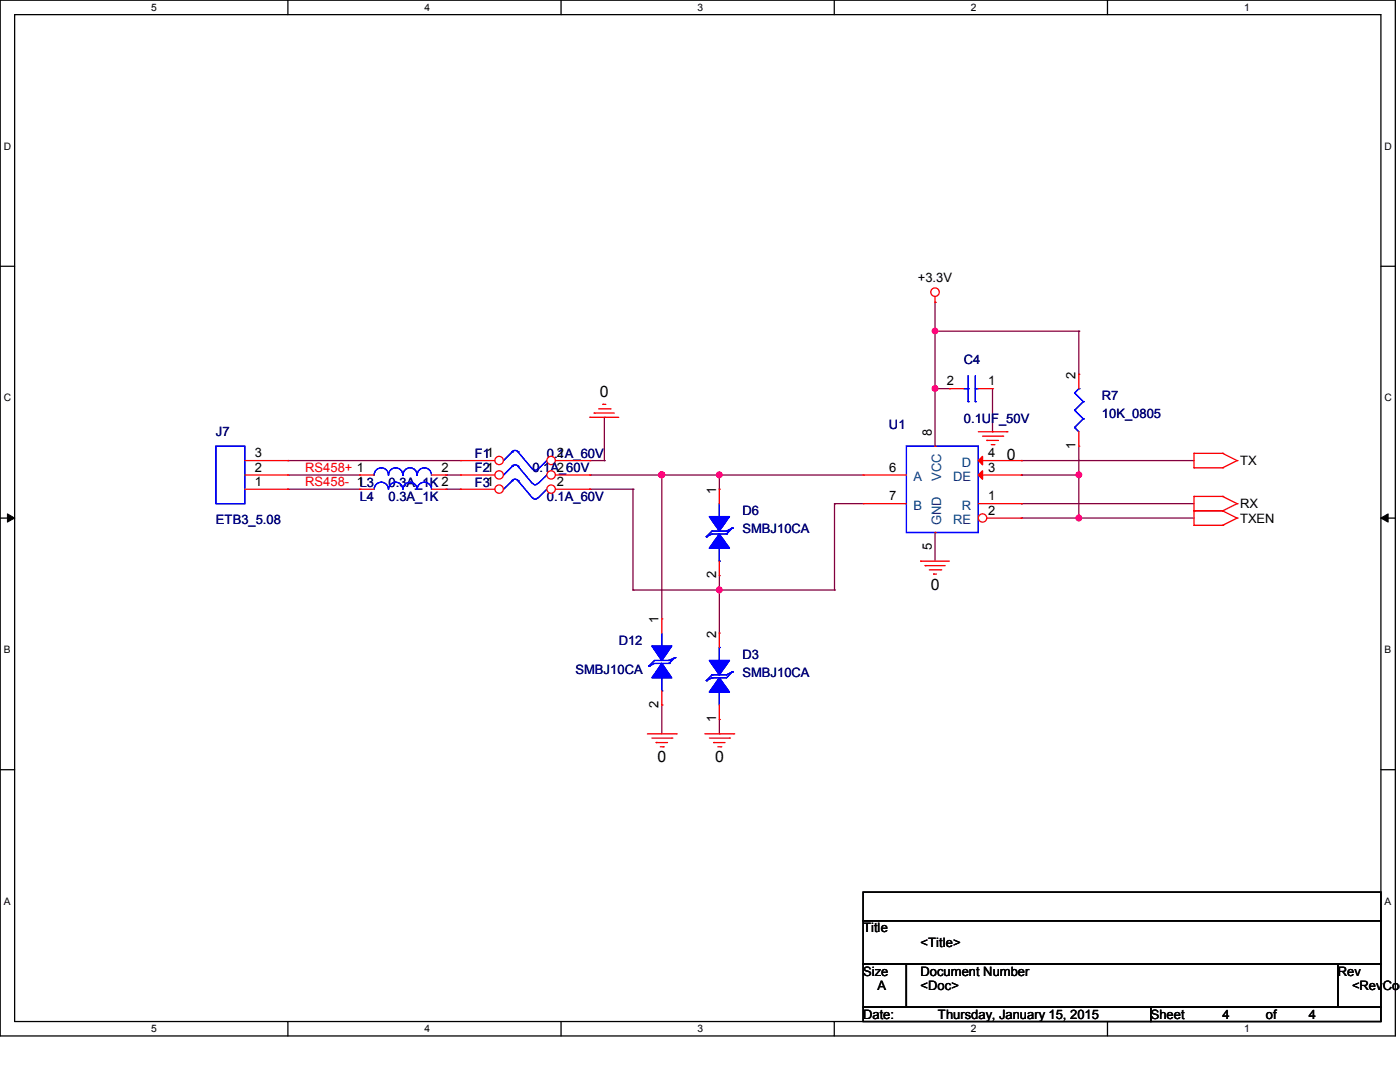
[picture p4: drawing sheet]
<svg xmlns="http://www.w3.org/2000/svg" width="279mm" height="216mm" viewBox="0 0 279 216" stroke-linecap="round" stroke-linejoin="round" font-family="sans-serif">
<path d="M0 0h278.5v206.7h-278.5zM2.9 2.9h272.7v200.9h-272.7z" fill="none" stroke="#000" stroke-width=".25"/>
<g fill="#fff">
<path d="M30.2 .3h1.1v2.3h-1.1z"/>
<path d="M30.2 204.1h1.1v2.3h-1.1z"/>
</g>
<path d="M57.4 0v2.9M57.4 203.8v2.9" fill="none" stroke="#000" stroke-width=".25"/>
<g fill="#fff">
<path d="M84.7 .3h1.1v2.3h-1.1z"/>
<path d="M84.7 204.1h1.1v2.3h-1.1z"/>
</g>
<path d="M112 0v2.9M112 203.8v2.9" fill="none" stroke="#000" stroke-width=".25"/>
<g fill="#fff">
<path d="M139.2 .3h1.1v2.3h-1.1z"/>
<path d="M139.2 204.1h1.1v2.3h-1.1z"/>
</g>
<path d="M166.5 0v2.9M166.5 203.8v2.9" fill="none" stroke="#000" stroke-width=".25"/>
<g fill="#fff">
<path d="M193.8 .3h1.1v2.3h-1.1z"/>
<path d="M193.8 204.1h1.1v2.3h-1.1z"/>
</g>
<path d="M221 0v2.9M221 203.8v2.9" fill="none" stroke="#000" stroke-width=".25"/>
<g fill="#fff">
<path d="M248.3 .3h1.1v2.3h-1.1z"/>
<path d="M248.3 204.1h1.1v2.3h-1.1z"/>
<path d="M.8 28h1.4v2.3h-1.4z"/>
<path d="M276.3 28h1.4v2.3h-1.4z"/>
<path d="M.8 78.2h1.4v2.3h-1.4z"/>
<path d="M276.3 78.2h1.4v2.3h-1.4z"/>
</g>
<path d="M0 53.1h2.9M275.6 53.1h2.9" fill="none" stroke="#000" stroke-width=".25"/>
<g fill="#fff">
<path d="M.8 128.5h1.3v2.2h-1.3z"/>
<path d="M276.3 128.5h1.3v2.2h-1.3z"/>
</g>
<path d="M0 103.4h2.9M275.6 103.4h2.9" fill="none" stroke="#000" stroke-width=".25"/>
<path d="M1.5 102.5l1.4 .9-1.4 .8zM275.6 103.4l1.4-.9v1.7z" fill="#000" stroke="#000" stroke-width=".2"/>
<g fill="#fff">
<path d="M.8 178.7h1.3v2.2h-1.3z"/>
<path d="M276.3 178.7h1.3v2.2h-1.3z"/>
</g>
<path d="M0 153.6h2.9M275.6 153.6h2.9M172.3 178h103.3v5.7h-103.3zM172.3 183.7h103.3v8.7h-103.3zM172.3 192.4h8.6v8.6h-8.6zM180.9 192.4h86.1v8.6h-86.1zM267 192.4h8.6v8.6h-8.6zM172.3 201h57.4v2.8h-57.4zM229.7 201h45.9v2.8h-45.9z" fill="none" stroke="#000" stroke-width=".25"/>
<g fill="none" stroke="#800040" stroke-width=".25">
<path d="M186.6 66.1h.1M186.6 60.3h.1M186.6 77.6h.1M186.6 66.1h28.7M186.6 60.3v28.7M186.6 77.6h2.9M198.1 77.6v8.5M215.3 66.1h.1M215.3 66.1v8.6M57.4 94.8h.1M57.4 97.6h.1M57.4 91.9h.1"/>
<path d="M57.4 97.6h14.4M57.4 94.8h14.4M57.4 91.9h34.5M89 94.8h.1M89 97.6h.1M89 97.6h2.9M89 94.8h2.9M117.7 97.6h.1M117.7 94.8h.1M117.7 97.6h8.6M117.7 94.8h54.6M117.7 91.9h2.9"/>
<path d="M120.6 83.3h.1M120.6 91.9h.1M120.6 83.3v8.6M126.3 97.6h.1M126.3 97.6v20.1M132.1 94.8h.1M132.1 94.8v28.7M143.6 94.8h.1M143.6 94.8v2.8M198.1 86.1h.1M203.8 94.8h.1M203.8 91.9h.1"/>
<path d="M203.8 94.8h11.5M203.8 91.9h34.5M215.3 94.8h.1M215.3 89v14.4M126.3 117.7h.1M126.3 117.7h40.2M143.6 117.7h.1M143.6 114.9v11.4M166.5 100.5h.1M166.5 117.7h.1M166.5 100.5h5.8M166.5 100.5v17.2"/>
<path d="M186.6 106.3h.1M186.6 106.3v5.7M203.8 100.5h.1M203.8 103.4h.1M203.8 100.5h34.5M203.8 103.4h34.5M215.3 103.4h.1M132.1 140.7h.1M132.1 140.7v5.7M143.6 146.4h.1M143.6 143.6v2.8"/>
</g>
<g fill="#f0f" stroke="#f0f" stroke-width=".25">
<circle cx="186.6" cy="66" r=".55"/>
<circle cx="215.3" cy="94.7" r=".55"/>
<circle cx="215.3" cy="103.4" r=".56"/>
<circle cx="143.6" cy="94.7" r=".55"/>
<circle cx="132.1" cy="94.7" r=".56"/>
<circle cx="143.5" cy="117.7" r=".56"/>
<circle cx="186.6" cy="77.5" r=".55"/>
</g>
<g fill="none" stroke="#f00" stroke-width=".25">
<path d="M186.6 59.2v1.1M186.6 60.3h.1M117.7 83.3h.1M117.7 83.3h5.8M118.6 82.4h.1M118.6 82.4h4M119.5 81.6h2.3M120.3 80.7h.1M120.3 80.7h.6M121.8 81.6h.1M195.2 86.1h5.8M195.2 91.9h8.6"/>
<path d="M195.2 94.8h8.6M196.1 87h4M196.9 87.9h.1M196.9 87.9h2.4M197.8 88.7h.6M198.4 88.7h.1M200.1 87h.1M201 86.1h.1M203.8 91.9h.1M203.8 94.8h.1M238.3 99.1h.1M238.3 93.3h.1"/>
<path d="M238.3 90.5h.1M238.3 90.5v2.8M238.3 99.1v5.7M238.3 99.1h5.7M238.3 93.3h5.7M238.3 90.5h5.7M244 99.1h.1M244 93.3h.1M244 90.5h.1M244 99.1l2.9 1.4M244 90.5l2.9 1.4M246.9 91.9h.1"/>
<path d="M246.9 91.9l-2.9 1.4M183.7 112h.1M183.7 112h5.8M184.6 112.9h.1M184.6 112.9h4M185.5 113.7h2.2M186.3 114.6h.1M186.3 114.6h.6M187.7 113.7h.1M195.2 100.5h8.6M203.8 100.5h.1M238.3 104.8h.1"/>
<path d="M238.3 101.9h.1M238.3 104.8h5.7M238.3 101.9h5.7M244 104.8h.1M244 101.9h.1M244 101.9l2.9 1.5M246.9 103.4h.1M246.9 100.5h.1M246.9 103.4l-2.9 1.4M246.9 100.5l-2.9 1.4M132.1 123.5h.1M132.1 123.5v2.8"/>
<path d="M132.1 137.8v2.9M143.6 126.3h.1M143.6 126.3v2.9M129.2 146.4h5.8M130.1 147.3h4M130.9 148.2h.1M130.9 148.2h2.3M131.8 149h.6M132.1 140.7h.1M132.4 149h.1M134.1 147.3h.1M135 146.4h.1"/>
<path d="M140.7 146.4h5.7M141.6 147.3h4M142.4 148.2h.1M142.4 148.2h2.3M143.3 149h.5M143.6 143.6h.1M143.6 140.7v2.9M143.8 149h.1M145.6 147.3h.1M146.4 146.4h.1"/>
<circle cx="186.6" cy="58.3" r=".85"/>
</g>
<g fill="none" stroke="#00f" stroke-width=".25">
<path d="M180.9 89h14.3v17.3h-14.3zM129.5 132.9h.1M132.1 129.2h.1M132.1 137.8h.1M132.1 126.3v2.9M132.1 135v2.8M133.5 132.4h.1M133.5 131.8h.1M133.5 132.4h-2.9l-1.1 .5M133.5 131.8h-2.9l-1.1 1.1M134.7 131.2h.1M134.7 131.2l-1.2 1.2"/>
<path d="M134.7 131.2l-1.2 .6M141 135.8h.1M142.1 134.7h.1M142.1 135.3h.1M142.1 134.7l-1.1 1.1M142.1 135.3l-1.1 .5M143.6 137.8h.1M143.6 129.2h.1M143.6 129.2v2.9M143.6 137.8v2.9M146.1 134.1h.1M146.1 134.1l-1.1 .6h-2.9"/>
<path d="M146.1 134.1l-1.1 1.2h-2.9"/>
</g>
<g fill="#00f" stroke="#00f" stroke-width=".25">
<path d="M130.1 128.9h4l-2 2.9z" fill-rule="evenodd"/>
<path d="M132.1 132.4l2 2.9h-4z" fill-rule="evenodd"/>
<path d="M130.1 128.9h4l-2 2.9z" fill-rule="evenodd"/>
<path d="M132.1 132.4l2 2.9h-4z" fill-rule="evenodd"/>
<path d="M143.6 135.3l2 2.8h-4z" fill-rule="evenodd"/>
<path d="M141.6 131.8h4l-2 2.9z" fill-rule="evenodd"/>
<path d="M143.6 135.3l2 2.8h-4z" fill-rule="evenodd"/>
<path d="M141.6 131.8h4l-2 2.9z" fill-rule="evenodd"/>
</g>
<g fill="#f00" stroke="#f00" stroke-width=".25">
<path d="M195.2 91.9l.9-.8v1.7z"/>
<path d="M196.1 93.9v1.7l-.9-.8z"/>
</g>
<circle cx="196.1" cy="103.4" r=".84" fill="#fff" stroke="#f00" stroke-width=".25"/>
<path d="M172.3 94.8h.1M172.3 94.8h8.6M186.6 89h.1M172.3 100.5h.1M172.3 100.5h8.6M186.6 106.3h.1M197 103.4h6.8M203.8 103.4h.1" fill="none" stroke="#f00" stroke-width=".25"/>
<path d="M102.2 90.1l.6-.2 .6 .2M102.2 90.2h.1M102.2 90.2l-1.7 1.7M103.4 90.2h.1M103.4 90.2l2.9 3.4M107.3 93.5l-.5 .4-.5-.3M109.1 91.9h.1M109.1 91.9l-1.7 1.7" fill="none" stroke="#00f" stroke-width=".25"/>
<circle cx="99.6" cy="91.9" r=".84" fill="#fff" stroke="#f00" stroke-width=".25"/>
<path d="M91.9 91.9h.1M91.9 91.9h6.9" fill="none" stroke="#f00" stroke-width=".25"/>
<circle cx="110" cy="91.9" r=".84" fill="#fff" stroke="#f00" stroke-width=".25"/>
<path d="M110.9 91.9h6.8M117.7 91.9h.1M143.6 97.6h.1M143.6 97.6v2.9M143.6 114.9h.1M143.6 112v2.9" fill="none" stroke="#f00" stroke-width=".25"/>
<g fill="none" stroke="#00f" stroke-width=".25">
<path d="M102.2 93l.6-.2 .6 .2M102.2 93h.1M102.2 93l-1.7 1.8M103.4 93h.1M103.4 93l2.9 3.5M107.3 96.4l-.5 .3-.5-.3M109.1 94.8h.1M109.1 94.8l-1.7 1.7M141 107.1h.1M143.6 103.4h.1M143.6 112h.1M143.6 100.5v2.9"/>
<path d="M143.6 109.1v2.9M145 106.6h.1M145 106h.1M145 106.6h-2.9l-1.1 .5M145 106h-2.9l-1.1 1.1M146.1 105.4h.1M146.1 105.4l-1.1 1.2M146.1 105.4l-1.1 .6"/>
</g>
<g fill="#00f" stroke="#00f" stroke-width=".25">
<path d="M141.6 103.1h4l-2 2.9z" fill-rule="evenodd"/>
<path d="M143.6 106.6l2 2.8h-4z" fill-rule="evenodd"/>
<path d="M141.6 103.1h4l-2 2.9z" fill-rule="evenodd"/>
<path d="M143.6 106.6l2 2.8h-4z" fill-rule="evenodd"/>
</g>
<circle cx="99.6" cy="94.8" r=".84" fill="#fff" stroke="#f00" stroke-width=".25"/>
<path d="M91.9 94.8h.1M91.9 94.8h6.9" fill="none" stroke="#f00" stroke-width=".25"/>
<circle cx="110" cy="94.8" r=".84" fill="#fff" stroke="#f00" stroke-width=".25"/>
<path d="M110.9 94.8h6.8M117.7 94.8h.1" fill="none" stroke="#f00" stroke-width=".25"/>
<path d="M102.2 95.9l.6-.3 .6 .3M102.2 95.9h.1M102.2 95.9l-1.7 1.7M103.4 95.9h.1M103.4 95.9l2.9 3.5M107.3 99.3l-.5 .3-.5-.3M109.1 97.6h.1M109.1 97.6l-1.7 1.8" fill="none" stroke="#00f" stroke-width=".25"/>
<circle cx="99.6" cy="97.6" r=".84" fill="#fff" stroke="#f00" stroke-width=".25"/>
<path d="M91.9 97.6h.1M91.9 97.6h6.9" fill="none" stroke="#f00" stroke-width=".25"/>
<circle cx="110" cy="97.6" r=".84" fill="#fff" stroke="#f00" stroke-width=".25"/>
<g fill="none" stroke="#f00" stroke-width=".25">
<path d="M189.5 77.6h.1M189.5 77.6h2.9M195.2 77.6h2.9M198.1 77.6h.1M215.3 74.7h.1M215.3 74.7v2.9M48.9 97.6h8.5M48.9 94.8h8.5M48.9 91.9h8.5M57.4 97.6h.1M57.4 94.8h.1M57.4 91.9h.1"/>
<path d="M71.8 94.8h.1M71.8 97.6h.1M71.8 97.6h2.9M71.8 94.8h2.9M86.1 97.6h2.9M86.1 94.8h2.9M89 94.8h.1M89 97.6h.1M110.9 97.6h6.8M117.7 97.6h.1M215.3 89h.1M215.3 86.1v2.9"/>
</g>
<g fill="none" stroke="#00f" stroke-width=".25">
<path d="M192.4 77.6h.8M193.2 77.6h.1M193.2 75v5.1M194.6 77.6h.1M194.6 77.6h.6M194.6 75v5.1M214.5 78.4h.1M214.5 78.4l1.7 1.7M215.3 77.6h.1M215.3 77.6l-.8 .8M43.1 89h5.8v11.5h-5.8zM74.7 94.8a1.42 1.42 0 0 1 1.4-1.5 1.42 1.42 0 0 1 1.4 1.5 1.58 1.58 0 0 1 1.5-1.5 1.42 1.42 0 0 1 1.4 1.5"/>
<path d="M74.7 97.6a1.41 1.41 0 0 1 1.4-1.4 1.41 1.41 0 0 1 1.4 1.4 1.47 1.47 0 0 1 1.5-1.4 1.41 1.41 0 0 1 1.4 1.4M80.4 94.8a1.4 1.4 0 0 1 1.4-1.5 1.4 1.4 0 0 1 1.4 1.5M80.4 97.6a1.4 1.4 0 0 1 1.4-1.4 1.4 1.4 0 0 1 1.4 1.4M83.3 94.8a1.42 1.42 0 0 1 1.4-1.5 1.42 1.42 0 0 1 1.4 1.5M83.3 97.6a1.41 1.41 0 0 1 1.4-1.4 1.41 1.41 0 0 1 1.4 1.4M193.2 80.1h.1M194.6 80.1h.1M214.5 85.3h.1M214.5 81.9h.1M214.5 85.3l.8 .8M214.5 81.9l1.7 1.7M216.2 83.6h.1"/>
<path d="M216.2 80.1h.1M216.2 83.6l-1.7 1.7M216.2 80.1l-1.7 1.8"/>
</g>
<g fill="#f0f" stroke="#f0f" stroke-width=".25">
<circle cx="186.6" cy="66" r=".55"/>
<circle cx="215.3" cy="94.7" r=".55"/>
<circle cx="215.3" cy="103.4" r=".56"/>
<circle cx="143.6" cy="94.7" r=".55"/>
<circle cx="132.1" cy="94.7" r=".56"/>
<circle cx="143.5" cy="117.7" r=".56"/>
<circle cx="186.6" cy="77.5" r=".55"/>
</g>
<g font-size="3.1">
<text x="119.7" y="79.2">0</text>
<text x="201" y="91.8">0</text>
<text x="185.8" y="117.6">0</text>
<text x="131.2" y="152.1">0</text>
<text x="142.7" y="152.1">0</text>
</g>
<g font-size="2.6">
<text x="183.2" y="56.3">+3.3V</text>
<text x="188.9" y="76.9">2</text>
<text x="197.2" y="76.9">1</text>
<text x="214.7" y="75.6" transform="rotate(-90 214.7 75.6)">2</text>
<text x="186" y="87" transform="rotate(-90 186 87)">8</text>
<text x="214.7" y="89.6" transform="rotate(-90 214.7 89.6)">1</text>
<text x="50.8" y="94.1">2</text>
<text x="50.8" y="91.3">3</text>
<text x="88.1" y="94.1">2</text>
<text x="111.1" y="91.3">2</text>
<text x="111.1" y="94.1">2</text>
<text x="177.5" y="94.1">6</text>
<text x="197.2" y="91.3">4</text>
<text x="197.2" y="94.1">3</text>
<text x="247.5" y="92.8">TX</text>
<text x="50.8" y="97">1</text>
<text x="111.1" y="97">2</text>
<text x="142.9" y="98.5" transform="rotate(-90 142.9 98.5)">1</text>
<text x="177.5" y="99.9">7</text>
<text x="197.2" y="99.9">1</text>
<text x="247.5" y="101.4">RX</text>
<text x="197.2" y="102.7">2</text>
<text x="247.5" y="104.3">TXEN</text>
<text x="186" y="109.7" transform="rotate(-90 186 109.7)">5</text>
<text x="142.9" y="115.4" transform="rotate(-90 142.9 115.4)">2</text>
<text x="131.4" y="124.3" transform="rotate(-90 131.4 124.3)">1</text>
<text x="142.9" y="127.2" transform="rotate(-90 142.9 127.2)">2</text>
<text x="131.4" y="141.3" transform="rotate(-90 131.4 141.3)">2</text>
<text x="142.9" y="144.1" transform="rotate(-90 142.9 144.1)">1</text>
<text x="172.3" y="186.1">Title</text>
<text x="183.7" y="188.9">&lt;Title&gt;</text>
<text x="172.3" y="194.7">Size</text>
<text x="175.1" y="197.6">A</text>
<text x="183.7" y="194.7">Document Number</text>
<text x="183.7" y="197.6">&lt;Doc&gt;</text>
<text x="267" y="194.7">Rev</text>
<text x="269.8" y="197.6">&lt;RevCod</text>
<text x="172.3" y="203.3">Date:</text>
<text x="187.2" y="203.3">Thursday, January 15, 2015</text>
<text x="229.7" y="203.3">Sheet</text>
<text x="244" y="203.3">4</text>
<text x="252.6" y="203.3">of</text>
<text x="261.2" y="203.3">4</text>
</g>
<g font-size="2.6" fill="#000080">
<text x="192.4" y="72.7">C4</text>
<text x="219.9" y="79.9">R7</text>
<text x="219.9" y="83.3">10K_0805</text>
<text x="43.1" y="87">J7</text>
<text x="177.4" y="85.6">U1</text>
<text x="192.4" y="84.5">0.1UF_50V</text>
<text x="94.8" y="91.4">F11</text>
<text x="94.8" y="94.2">F21</text>
<text x="106.3" y="94.2">0.1A_60V</text>
<text x="109.1" y="91.4">0.1A_60V</text>
<text x="71.8" y="99.9">L4</text>
<text x="77.6" y="97.1">0.3A_1K 2</text>
<text x="77.6" y="99.9">0.3A_1K</text>
<text x="94.8" y="97.1">F31</text>
<text x="109.1" y="99.9">0.1A_60V</text>
<text x="43.1" y="104.6">ETB3_5.08</text>
<text x="148.2" y="102.8">D6</text>
<text x="148.2" y="106.3">SMBJ10CA</text>
<text x="123.5" y="128.7">D12</text>
<text x="148.2" y="131.5">D3</text>
<text x="114.8" y="134.4">SMBJ10CA</text>
<text x="148.2" y="135">SMBJ10CA</text>
</g>
<g font-size="2.6" fill="#f00">
<text x="60.9" y="94.2">RS458+ 1</text>
<text x="60.9" y="97">RS458- 1L3</text>
</g>
<g font-size="2.6" fill="#004080">
<text x="182.3" y="96">A</text>
<text x="187.8" y="95.9" transform="rotate(-90 187.8 95.9)">VCC</text>
<text x="190.2" y="96">DE</text>
<text x="191.9" y="93.1">D</text>
<text x="182.3" y="101.7">B</text>
<text x="191.9" y="101.7">R</text>
<text x="187.8" y="104.8" transform="rotate(-90 187.8 104.8)">GND</text>
<text x="190.2" y="104.6">RE</text>
</g>
<g font-size="2">
<text x="30.2" y="2.2">5</text>
<text x="84.7" y="2.2">4</text>
<text x="139.2" y="2.2">3</text>
<text x="193.7" y="2.2">2</text>
<text x="248.3" y="2.2">1</text>
<text x=".8" y="29.9">D</text>
<text x="276.3" y="29.9">D</text>
<text x=".8" y="80.1">C</text>
<text x="276.3" y="80.1">C</text>
<text x=".8" y="130.3">B</text>
<text x="276.3" y="130.3">B</text>
<text x=".8" y="180.5">A</text>
<text x="276.3" y="180.5">A</text>
<text x="30.2" y="206">5</text>
<text x="84.7" y="206">4</text>
<text x="139.2" y="206">3</text>
<text x="193.7" y="206">2</text>
<text x="248.3" y="206">1</text>
</g>
</svg>
